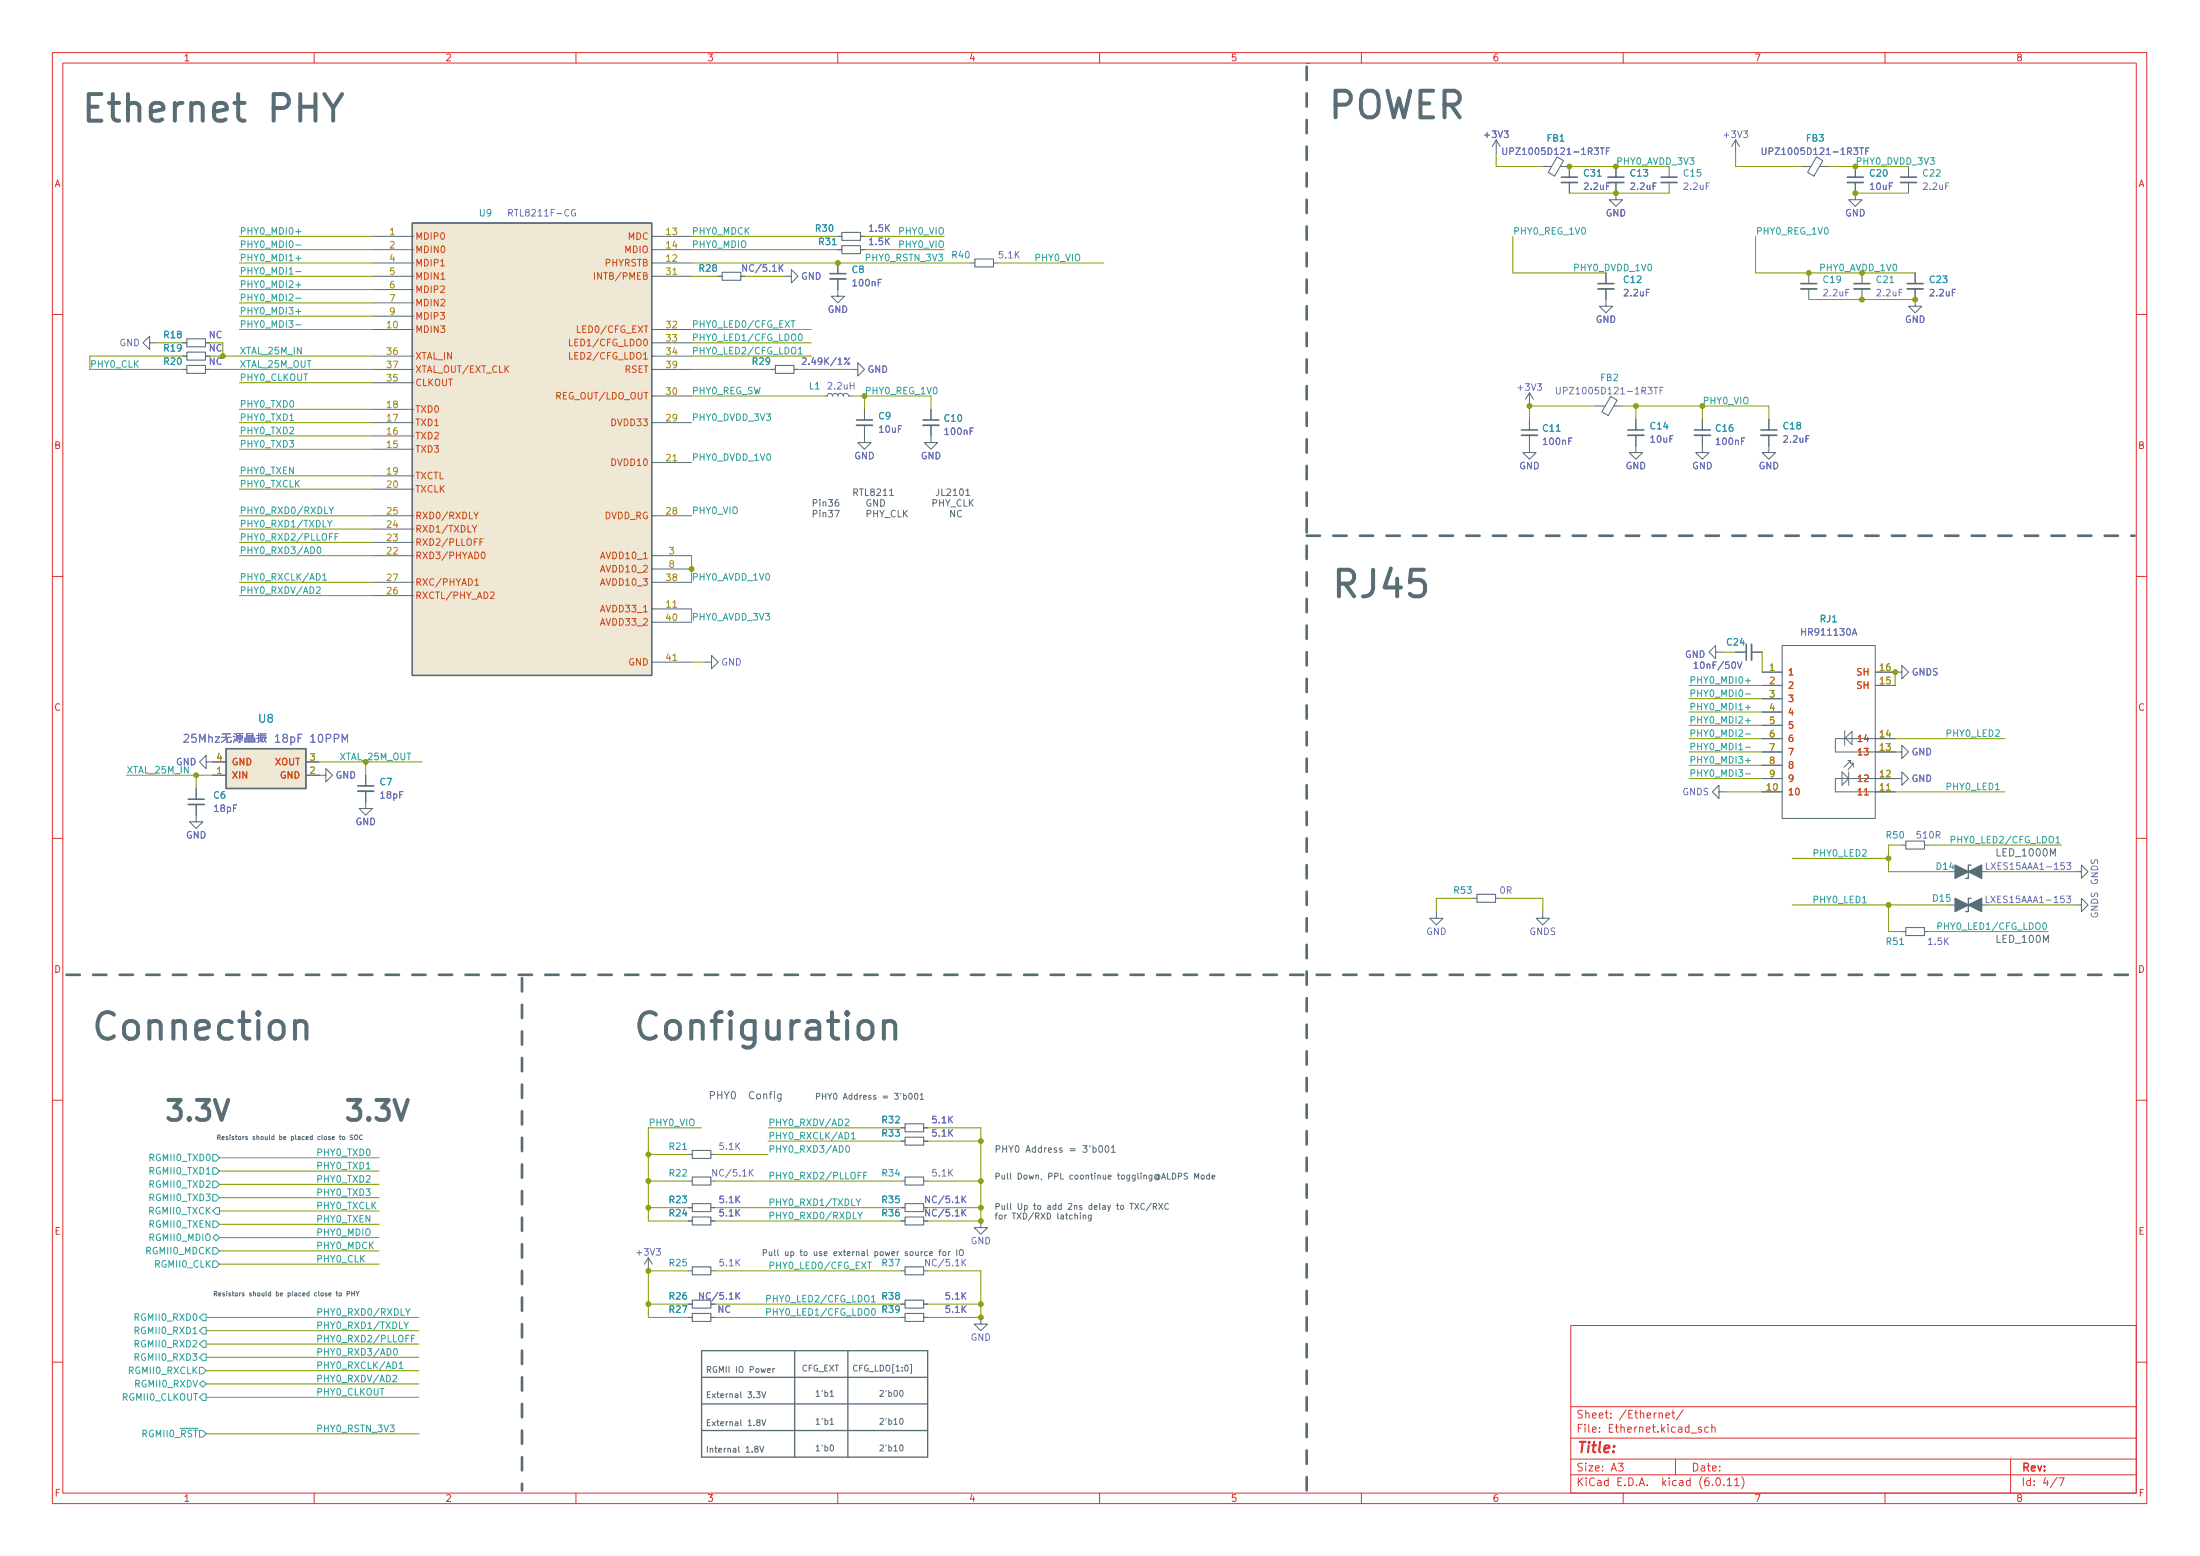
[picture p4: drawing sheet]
<svg xmlns="http://www.w3.org/2000/svg" width="420mm" height="297mm" viewBox="0 0 420 297" stroke-linecap="round" stroke-linejoin="round" font-family="sans-serif">
<g fill="none" stroke="#dc312f" stroke-width=".19">
<path d="M10 10h400v277h-400zM12 12h396v273h-396zM60 10v2M110 10v2M160 10v2M210 10v2M260 10v2M310 10v2M360 10v2M10 60h2M408 60h2M10 110h2"/>
<path d="M408 110h2M10 160h2M408 160h2M10 210h2M408 210h2M300 253h108v32h-108zM10 260h2M300 278.5h108M300 274.5h108M300 268.5h108M305.5 273.3v.1M305.5 272.5v.1"/>
<path d="M307.6 270.6v.1M307.6 269.8v.1M319.3 269.7h.6M319.5 269.2v1.3l.4 .2M320 278.5v3M321.4 269.1l-1.3 2M326.3 272.5l-.4-.1-.3 .3 .1 .6h.6M326.9 272.6l.2-.2 .4 .1 .1 .9M326.9 271.9v1.5M384 278.5v6.5M408 260h2M60 285v2"/>
<path d="M110 285v2M160 285v2M210 285v2M260 285v2M300 281.5h108M310 285v2M332.6 281.9a1.72 1.72 0 0 1 0 2.3M360 285v2M393.2 282.1h1l-.6 1.5"/>
</g>
<g fill="none" stroke="#586e74" stroke-width=".2">
<path d="M137.9 52h3.6v1.5h-3.6zM160.8 46.9h3.5v1.5h-3.5zM160.8 44.4h3.5v1.5h-3.5zM186.2 49.4h3.5v1.6h-3.5zM35.7 69.8h3.5v1.5h-3.5zM35.7 67.2h3.5v1.5h-3.5zM35.7 64.7h3.5v1.5h-3.5zM148.1 69.8h3.5v1.5h-3.5zM282.1 170.7h3.5v1.5h-3.5zM364 177.1h3.5v1.5h-3.5zM364 160.6h3.5v1.5h-3.5zM132.2 219.6h3.6v1.5h-3.6z"/>
<path d="M172.8 217.1h3.6v1.5h-3.6zM172.8 214.5h3.6v1.6h-3.6zM132.2 232.3h3.6v1.5h-3.6zM132.2 229.8h3.6v1.5h-3.6zM132.2 224.7h3.6v1.5h-3.6zM172.8 232.3h3.6v1.5h-3.6zM172.8 229.8h3.6v1.5h-3.6zM172.8 224.7h3.6v1.5h-3.6zM132.2 250.7h3.6v1.6h-3.6zM132.2 248.2h3.6v1.5h-3.6zM132.2 241.8h3.6v1.6h-3.6zM172.8 241.8h3.6v1.6h-3.6z"/>
<path d="M172.8 248.2h3.6v1.5h-3.6zM172.8 250.7h3.6v1.6h-3.6z"/>
</g>
<g fill="none" stroke="#586e74" stroke-width=".19">
<path d="M285.8 26.7l-.8 1.3M285.8 26.7v2.5M285.8 26.7l.7 1.3M294.6 31.8h1.7M297.4 30l1.2 .7-1.7 2.9-1.2-.7zM298 31.8h1.7v2M299.7 34.8v2.1M308.6 34.8v3.3h1.3l-1.3 1.3-1.3-1.3h1.3M308.6 31.8v2M318.8 31.8v2M318.8 34.8v2.1M331.5 26.7l-.8 1.3"/>
<path d="M331.5 26.7v2.5M331.5 26.7l.7 1.3M344.2 31.8h1.6M346.9 30l1.2 .7-1.7 2.9-1.2-.7zM347.5 31.8h1.8M354.3 34.8v3.3h1.3l-1.3 1.3-1.2-1.3h1.2M354.3 31.8v2M364.5 31.8v2M364.5 34.8v2.1M71.1 47.7h7.6M71.1 50.2h7.6M71.1 45.1h7.6"/>
<path d="M71.1 52.7h7.6M71.1 55.3h7.6M71.1 57.8h7.6M124.5 47.7h7.6M124.5 50.2h7.6M124.5 45.1h7.6M124.5 52.7h7.6M137.2 52.7h.7M149.9 52.7h1.2v-1.2l1.3 1.2-1.3 1.3v-1.3M160 53.2v3.4h1.3l-1.3 1.2-1.2-1.2h1.2M160 47.7h.8M160 50.2v2"/>
<path d="M160 45.1h.8M164.3 47.7h.8M164.3 45.1h.8M185.4 50.2h.8M189.7 50.2h.8M306.7 55.2v3.3h1.3l-1.3 1.2-1.3-1.2h1.3M306.7 52.1v2M345.4 52.1v2M345.4 55.2v2M355.6 52.1v2M355.6 55.2v2M365.8 55.2v3.3h1.2l-1.2 1.2-1.3-1.2h1.3"/>
<path d="M365.8 52.1v2M28.6 65.4v-1.2l-1.3 1.2 1.3 1.3v-1.3h1.2M34.9 70.5h.8M34.9 65.4h.8M34.9 68h.8M39.2 70.5h.8M39.2 65.4h.8M39.2 68h.8M71.1 70.5h7.6M71.1 62.9h7.6M71.1 78.1h7.6M71.1 68h7.6"/>
<path d="M71.1 73.1h7.6M71.1 60.4h7.6M124.5 70.5h7.6M124.5 62.9h7.6M124.5 75.6h7.6M124.5 65.4h7.6M124.5 68h7.6M147.3 70.5h.8M151.6 70.5h.8M157.5 75.6h.5l.1-.4 .4-.1 .4 .1 .1 .4 .1-.3 .3-.2 .4 .1 .2 .4 .2-.4 .5-.1 .2 .2 .1 .3 .2-.4 .3-.1 .4 .1 .2 .4h.5M162.6 70.5h1.2v-1.2l1.3 1.2-1.3 1.3v-1.3M165.1 78.1v2.1"/>
<path d="M177.8 78.1v2.1M292.1 75v2.5M292.1 75l-.8 1.2M292.1 75l.8 1.2M304.8 77.5h1.8M307.6 75.7l1.2 .7-1.7 2.9-1.2-.7zM308.2 77.5h1.7M71.1 85.8h7.6M71.1 83.2h7.6M71.1 80.7h7.6M71.1 90.8h7.6M71.1 93.4h7.6"/>
<path d="M71.1 98.5h7.6M124.5 80.7h7.6M124.5 88.3h7.6M124.5 98.5h7.6M159.4 97.4h.9l-.6 1.3M160.1 95.4h-.4a.86 .86 0 0 0 0 1.2l.5-.1v-.4l-.2-.2h-.4l-.1 .2M163.1 94l.6-.1 .1-.1-.1-.4-.6-.1v1.3M163.4 94l.4 .6M165.1 81.2v3.3h1.3l-1.3 1.3-1.3-1.3h1.3M177.8 81.2v3.3h1.3l-1.3 1.3-1.3-1.3h1.3M178.2 96h.6l.1-.2-.1-.3-.6-.1v1.2M179.3 93.3l-.1 1.1-.4 .2"/>
<path d="M179.4 95.4v1.2M179.4 96h.8M179.9 93.3v1.3h.6M182.3 97.4v1.3l-.7-1.3v1.3M183.6 97.5a.6 .6 0 0 0-.8 .5 .6 .6 0 0 0 .6 .7l.2-.1M292.1 83.1v3.3h1.3l-1.3 1.3-1.3-1.3h1.3M292.1 80v2.1M312.4 83.1v3.3h1.3l-1.3 1.3-1.2-1.3h1.2M312.4 80v2.1M325.1 83.1v3.3h1.3l-1.3 1.3-1.2-1.3h1.2M325.1 80v2.1M337.8 83.1v3.3h1.3l-1.3 1.3-1.2-1.3h1.2"/>
<path d="M337.8 80v2.1M71.1 106.1h7.6M71.1 103.5h7.6M71.1 101h7.6M71.1 113.7h7.6M71.1 111.2h7.6M124.5 116.2h7.6M124.5 106.1h7.6M124.5 111.2h7.6M124.5 118.8h7.6M124.5 108.6h7.6M124.5 126.4h7.6"/>
<path d="M134.6 126.4h1.3v-1.3l1.3 1.3-1.3 1.3v-1.3M327.7 124.5v-1.3l-1.3 1.3 1.3 1.3v-1.3h1.2M331.5 124.5h2M334.5 124.5h2.1M336.6 128.3h3.8M336.6 130.8h3.8M336.6 133.4h3.8M336.6 135.9h3.8M336.6 138.5h3.8M340.4 123.2h17.7v33h-17.7zM352.3 139.5v2.8M353.7 139.6v2.5l-1.3-1.2z"/>
<path d="M358.1 128.3h5.1v-1.3l1.3 1.3-1.3 1.3v-1.3M358.1 130.8h3.9M37.5 153.6v3.3h1.2l-1.2 1.3-1.3-1.3h1.3M37.5 150.5v2.1M39.4 145.5v-1.3l-1.3 1.3 1.3 1.2v-1.2h3.8M40.6 148h2.6M58.4 148h3.8v-1.3l1.3 1.3-1.3 1.3v-1.3M58.4 145.5h2.6M69.9 151v3.3h1.2l-1.2 1.3-1.3-1.3h1.3M69.9 148v2M328.3 151.2v-1.3l-1.3 1.3 1.3 1.2v-1.2h1.3M336.6 151.2h3.8"/>
<path d="M336.6 143.5h3.8M336.6 148.6h3.8M336.6 141h3.8M336.6 146.1h3.8M351.8 147.4l1.3 1.2-1.3 1.3zM352.9 145.2h.5M353.1 147.4v2.5M353.4 145.2l-1.2 1.3M353.4 145.2v.5h.5M353.9 145.7l-1 1.3M353.9 145.7v.8M362 141h-11.5v2.5h12.7v-1.2l1.3 1.2-1.3 1.3v-1.3"/>
<path d="M363.2 148.6v1.3l1.3-1.3-1.3-1.2v1.2h-12.7v2.6h11.5M274.3 174v1.3h1.3l-1.3 1.3-1.2-1.3h1.2M281.3 171.5h.8M285.6 171.5h.8M294.6 174v1.3h1.3l-1.3 1.3-1.2-1.3h1.2M363.2 177.8h.8M363.2 161.3h.8M367.5 177.8h.8M367.5 161.3h.8M372.1 172.8h7.6M372.1 166.4h7.6M391.6 163.4v-1.4l.5 1 .4-1v1.4"/>
<path d="M396.2 166.4h1.3v-1.3l1.3 1.3-1.3 1.3v-1.3M396.2 172.8h1.3v-1.3l1.3 1.3-1.3 1.2v-1.2M47.2 217l-.3 .1 .3 .2v.2h-.3M52.3 217h-.2l-.2 .1 .1 .4h.3M52.3 216.7v.9M64.8 217h.3M64.9 216.7v.7l.2 .2M65.4 217h.4v.5h-.4zM67.4 216.7l-.5 .1a.37 .37 0 0 0 .4 .4v.3h-.4M172.1 217.8h.7M172.1 215.3h.7M175.7 209l.4-.3v1.2"/>
<path d="M175.7 209.9h.7M176.4 217.8h.8M176.4 215.3h.8M212.3 219.1l.3-.4v1.3M212.3 220h.7M131.4 233.1h.8M131.4 230.5h.8M131.4 225.5h.8M131.4 220.4h.8M135.8 233.1h.7M135.8 230.5h.7M135.8 220.4h.7"/>
<path d="M148.5 238.6v.9l.2 .2M165.6 238.6v.9l.2 .2M172.1 233.1h.7M172.1 230.5h.7M172.1 225.5h.7M173.3 239l-.3-.1-.1 .2v.2l.4 .1v.2h-.4M176.4 225.5h.8M179.3 238.9h.4M179.7 238.6l-.2 .1v1M182.7 238.6v1.1M183.3 238.7l.2-.1a.38 .38 0 0 1 .5 .3v.4a.38 .38 0 0 1-.4 .4 .38 .38 0 0 1-.4-.4zM187.3 233.1v1.3h1.3l-1.3 1.2-1.2-1.2h1.2"/>
<path d="M193 229.7v1l.2 .2M193 224v.9l.2 .2M208.4 232v.9l-.2 .2-.3-.1M208.4 232h-.3l-.3 .2 .2 .5h.4M211.7 224.7l.5-.1-.1-.2-.3-.1-.1 .2v.5h.4M213.2 230.1h.5M213.4 229.7v1l.3 .2M214.1 230.2l.1-.1 .3 .1v.6h-.4zM215.8 229.7h.6M216.1 229.7v1.2M226.8 224h-.4l-.3 .2 .1 .2 .5 .3v.3h-.6M46.6 246.8l-.3 .1 .3 .2v.3h-.3"/>
<path d="M51.7 246.8h-.3l-.1 .2v.4h.4M51.7 246.5v.9M64.2 246.8h.3M64.3 246.5v.8l.2 .1M64.8 246.9h.4l-.1 .5-.3-.1zM66.3 247l.4-.1 .1-.3-.5-.1v.9M123.8 240.1l-.7 1.2M123.8 240.1v2.5M123.8 240.1l.8 1.2M131.4 242.6h.8M131.4 249h.8M131.4 251.5h.8"/>
<path d="M135.8 242.6h.7M135.8 251.5h.7M172.1 242.6h.7M172.1 249h.7M172.1 251.5h.7M176.4 249h.8M176.4 251.5h.8M187.3 251.5v1.3h1.3l-1.3 1.2-1.2-1.2h1.2M140 276.5h.5v.7M140.5 276.7l-.5 .3 .2 .2h.3M141.1 276.1v1l.1 .1M141.5 271v1l.1 .2"/>
<path d="M141.5 265.7v1l.1 .1M158.5 271.1l.4-.3v1.1M158.5 265.8l.4-.4v1.2M158.5 271.9h.7M158.5 266.6h.7M158.6 276l.2-.2a.61 .61 0 0 1 .4 .6 .61 .61 0 0 1-.4 .6l-.3-.5zM171.9 265.5l.2-.1a.61 .61 0 0 1 .4 .6 .61 .61 0 0 1-.4 .6l-.3-.5zM172 270.8h.1a.61 .61 0 0 1 .4 .5 .61 .61 0 0 1-.4 .6 .76 .76 0 0 1-.1-1.1zM172 275.9l.1-.1a.61 .61 0 0 1 .4 .6 .61 .61 0 0 1-.4 .6 .76 .76 0 0 1-.1-1.1zM173.8 260.5h.3v1.6h-.3"/>
</g>
<g fill="none" stroke="#6c70c4" stroke-width=".19">
<path d="M287.3 25h.7l-.4 .5 .4 .1v.5l-.2 .2-.5-.2M304.5 28.2h.8l-.4 .5 .3 .1v.6l-.2 .1-.5-.1M305.6 28.2h.8M306 28.2v1.3M306.8 28.8h.4M307.4 28.2h-.6v1.3M307.4 34.9h-.6v1.3M316.3 34.9h-.6v1.3M326.5 34.9h-.6v1.3M333 25h.8l-.5 .5 .4 .1v.5l-.2 .2-.5-.2M354 28.2h.8l-.4 .5 .3 .1v.6l-.1 .1-.6-.1M355.2 28.2h.7"/>
<path d="M355.5 28.2v1.3M356.3 28.8h.4M356.9 28.2h-.6v1.3M372.2 34.9h-.6v1.3M109.9 40a.59 .59 0 0 0-.8 .6 .59 .59 0 0 0 .8 .6v-.5h-.2M148.8 50.5v1.3M149 51.1l.5 .7M149.5 50.5l-.7 .8M167.7 53.9h.4M168.3 53.3h-.6v1.3M315 55.2h-.6v1.3M353.1 55.2h-.6v1.3"/>
<path d="M363.3 55.2h-.6v1.3M373.5 55.2h-.6v1.3M162.2 68.3l-.9 1.3M162.4 73.6h.7M163.1 73v1.3M293.6 73.3h.8l-.4 .4 .3 .2v.5l-.1 .1-.6-.1M314.7 73.9h.8l-.4 .5 .4 .2v.5l-.2 .1-.6-.1M315.9 73.9h.7M316.2 73.9v1.3M317 74.6h.4M317.6 73.9h-.6v1.3M185.3 82.3h.4"/>
<path d="M185.9 81.7h-.6v1.3M299.6 84.2h.4M300.2 83.6h-.6v1.3M332.6 84.2h.4M333.2 83.6h-.6v1.3M345.5 83.2h-.6v1.2M49.4 140v1.7M331.8 126.3l.4 1.3 .5-1.3M353.8 121.3l.4-1.3 .4 1.3M353.9 120.9h.6M35.2 140.3l.5-.1 .3 .1v.3l-.9 1.1h.9M37.4 140.2h-.7l-.1 .7 .2-.1h.5l.2 .2-.1 .6-.2 .1-.6-.1"/>
<path d="M38.1 141.7v-1.5l.5 1.1 .6-1.1v1.5M39.9 140.8l.2-.1 .4 .1v.9M39.9 140.2v1.5M41.1 140.7h.8l-.8 1h.8M42.3 140.8h1.9M42.4 140.1h1.6M43 141.2l-.7 .5M43.2 140.1l-.1 1.1M43.4 140.9v.7M44.2 141.3l-.1 .4h-.8M44.5 140.5l.4 .2M44.7 140l.3 .2"/>
<path d="M44.9 141l-.3 .7M45.4 140.4h.9v.6h-.9zM45.4 140.7h.9M45.5 141.2l-.2 .3M45.8 141v.7h-.3M45.8 140.1v.3M46.1 141.2l.2 .2M46.4 140h-1.2l-.2 1.5M46.8 141.7v-.8h.8v.8M46.8 141.3h.8M46.8 141.6h.8M47.1 140h1.2v.7h-1.2z"/>
<path d="M47.1 140.4h1.2M47.9 141.7v-.8h.8v.8M47.9 141.3h.8M47.9 141.6h.8M49 140.4h.6M49.1 141.7h.2M49.6 140.8l-.6 .2M49.8 140.8h1.1M50 140.5h.8M50 140.8v.8h.5M50.4 140.8l.1 .5 .3 .4M50.8 141l-.3 .2"/>
<path d="M50.8 140.1h-1l-.1 1.5M394.2 171h-.6l-.1 .6 .2-.1 .4 .1 .1 .2v.4l-.2 .1-.5-.1M394.2 164.7h-.6v.6l.1-.1h.5l.1 .2-.1 .4-.2 .2-.4-.2M394.7 171h.8l-.5 .5 .4 .1v.6l-.2 .1-.5-.1M394.7 164.7h.8l-.4 .5 .3 .1v.5l-.1 .2-.6-.2M125.3 238.4h.8l-.4 .4 .4 .2v.5l-.2 .1-.6-.1M143.1 223.2v1.3M143.3 223.8l.5 .7M143.8 223.2l-.7 .8M183.7 228.3v1.3M183.7 230.9v1.2M183.9 231.4l.6 .7"/>
<path d="M183.9 228.9l.6 .7M184.5 230.9l-.8 .7M184.5 228.3l-.8 .8M140.6 246.7v1.3M140.7 247.3l.6 .7M141.3 246.7l-.7 .8M183.7 240.4v1.3M183.9 240.9l.6 .8M184.5 240.4l-.8 .7"/>
<circle cx="161.5" cy="68.5" r=".18"/>
<circle cx="162.1" cy="69.4" r=".18"/>
</g>
<g fill="none" stroke="#586e74" stroke-width=".33">
<path d="M298.2 34.8h3M307.1 34.8h3M317.2 34.8h3.1M352.8 34.8h3.1M363 34.8h3M158.5 53.2h3M305.2 55.2h3M343.9 55.2h3.1M354.1 55.2h3M364.2 55.2h3.1M163.6 81.2h3M176.3 81.2h3"/>
<path d="M290.6 83.1h3M310.9 83.1h3M323.6 83.1h3M336.3 83.1h3M334.5 123v3M35.9 153.6h3.1M68.3 151h3.1"/>
</g>
<g fill="none" stroke="#586e74" stroke-width=".3">
<path d="M298.2 33.8h3M307.1 33.8h3M317.2 33.8h3.1M352.8 33.8h3.1M363 33.8h3M158.5 52.2h3M305.2 54.1h3M343.9 54.1h3.1M354.1 54.1h3M364.2 54.1h3.1M163.6 80.2h3M176.3 80.2h3"/>
<path d="M290.6 82.1h3M310.9 82.1h3M323.6 82.1h3M336.3 82.1h3M333.5 123v3M35.9 152.6h3.1M68.3 150h3.1"/>
</g>
<path d="M305.1 33.6h.7M159 46.7h.7M360.9 54h.8M297.2 82.3h.7M362.8 180.3h.8M130.4 219.4h.7" fill="none" stroke="#258ad2" stroke-width=".19"/>
<g fill="#eee8d5" stroke="#eee8d5" stroke-width=".19">
<path d="M78.7 42.6h45.8v86.3h-45.8z"/>
<path d="M43.2 142.9h15.2v7.6h-15.2z"/>
</g>
<g fill="none" stroke="#586e74" stroke-width=".25">
<path d="M78.7 42.6h45.8v86.3h-45.8zM78.7 57.8h.1M78.7 55.3h.1M78.7 52.7h.1M78.7 50.2h.1M78.7 47.7h.1M78.7 45.1h.1M124.5 52.7h.1M124.5 50.2h.1M124.5 47.7h.1M124.5 45.1h.1M78.7 62.9h.1"/>
<path d="M78.7 60.4h.1M124.5 75.6h.1M124.5 68h.1M124.5 65.4h.1M124.5 62.9h.1M78.7 98.5h.1M124.5 88.3h.1M124.5 80.7h.1M78.7 113.7h.1M78.7 111.2h.1M78.7 106.1h.1M78.7 103.5h.1"/>
<path d="M78.7 101h.1M124.5 118.8h.1M124.5 116.2h.1M124.5 111.2h.1M124.5 108.6h.1M124.5 106.1h.1M43.2 142.9h15.2v7.6h-15.2zM376.4 171.5h-.5v2.5h-.5M376.4 165.1h-.5v2.6h-.5M134 257.8h43.2v20.4h-43.2zM151.8 257.8v20.4M161.9 257.8v20.4"/>
<path d="M134 273.1h43.2M134 262.9h43.2M134 268h43.2"/>
</g>
<g fill="none" stroke="#cb4b15" stroke-width=".19">
<path d="M122.9 52.7l.6-.1v-.4l-.6-.2v1.3h.5l.2-.1v-.3l-.3-.2M122.9 67.6l.4-.3v1.3M122.9 68.6h.7M123 64.9l.2-.2a.68 .68 0 0 1 .5 .7 .68 .68 0 0 1-.5 .6l-.3-.5zM123 62.2h.8M90.5 97.8l.4 .6 .5-.6M90.2 100.3l.4 .7 .5-.7M90.7 110.8l.4-.3v1.2M90.7 111.7h.7M91.7 103.5h.4M92 105.5l.2-.1a.68 .68 0 0 1 .4 .6 .68 .68 0 0 1-.4 .7l-.3-.5zM92.3 102.8h-.6v1.3"/>
<path d="M93.7 113.1l.4-.1 .3 .4-.8 .9h.8M122.9 116.8h.7M122.9 106.7h.7M356.1 151.7h.7"/>
</g>
<path d="M128.5 52.4h.7M128.5 88h.7M128.5 115.9h.7M128.5 126.1h.7M360.3 150.9h.7" fill="none" stroke="#b48800" stroke-width=".19"/>
<g fill="#586e74" stroke="#586e74" stroke-width=".25">
<path d="M373.4 171.5l2.5 1.3-2.5 1.2z"/>
<path d="M375.9 172.8l2.6-1.3v2.5z"/>
<path d="M373.4 165.1l2.5 1.3-2.5 1.3z"/>
<path d="M375.9 166.4l2.6-1.3v2.6z"/>
</g>
<g fill="none" stroke="#2aa097" stroke-width=".19">
<path d="M56.5 54.4h1M56.5 59.5h1M56.5 56.9h1M56.5 51.8h1M56.5 49.3h1M56.5 44.2h1M56.5 46.8h1M56.5 62h1M151.1 61.2h.7M151.4 61.2v1.3M152.5 66.7l.3-.4v1.3M152.5 67.6h.7"/>
<path d="M152.6 63.9l.2-.1a.68 .68 0 0 1 .4 .6 .68 .68 0 0 1-.4 .6l-.3-.5zM62.5 99.3l.5 .7 .4-.7M62.9 96.8l.4 .6 .4-.6M63 100v.6M63.3 97.4v.7M60.4 112.1l.5-.1 .3 .4-.8 .9h.8M60.7 104.5l.2-.1a.68 .68 0 0 1 .4 .6 .68 .68 0 0 1-.4 .7l-.3-.5zM61.6 109.8l.4-.3v1.3M61.6 110.8h.8M64 102.5h.4M64.6 101.9h-.6v1.2M333.4 135h.9"/>
<path d="M333.4 132.5h.9M333.4 130h.9M333.4 137.6h.9M333.4 147.7h.9M333.4 145.2h.9M333.4 142.7h.9M333.4 140.1h.9M381.1 150.8h.7M355.7 172.3h.7M390.3 176.2h.1a.68 .68 0 0 1 .5 .6 .68 .68 0 0 1-.5 .6 .85 .85 0 0 1-.1-1.2zM392.7 160l.3-.4v1.3M392.7 160.9h.7"/>
<path d="M161.4 213.7l.5-.1 .2 .4-.8 .9h.8M161.7 218.8l.1-.1a.68 .68 0 0 1 .5 .6 .68 .68 0 0 1-.5 .7 .85 .85 0 0 1-.1-1.2zM162.6 216.5l.4-.3v1.2M162.6 217.4h.7M39.4 224.1h.7M40.6 236.3l.7-.7 .6 .7-.6 .6zM40.6 233.1h.7l.6 .6-.6 .7h-.7zM40.6 222.9h.7l.6 .7-.6 .6h-.7zM40.6 228h.7l.6 .6-.6 .7h-.7zM40.6 225.5h.7l.6 .6-.6 .6h-.7zM40.6 220.4h.7l.6 .6-.6 .7h-.7zM40.6 238.2h.7l.6 .6-.6 .6h-.7z"/>
<path d="M41.3 230.5h.6v1.3h-.6l-.7-.6zM163.5 228.9l.4 .6 .5-.6M163.8 231.4l.4 .7 .5-.7M163.9 229.5v.6M164.2 232.1v.6M165 224.4h.4M165.6 223.8h-.6v1.3M36.9 254.6h.7M38.7 253.4h.7v1.3h-.7l-.6-.7zM38.7 255.9h.7v1.3h-.7l-.6-.6zM38.7 250.9h.7v1.2h-.7l-.6-.6zM38.7 258.5h.7v1.3h-.7l-.6-.7z"/>
<path d="M40.6 240.7h.7l.6 .6-.6 .7h-.7zM75.3 257.5l.2-.1a.68 .68 0 0 1 .4 .7 .68 .68 0 0 1-.4 .6 .85 .85 0 0 1-.2-1.2zM77.2 252.4l.4 .6 .4-.6M77.5 249.8l.4 .7 .4-.7M77.6 253v.6M77.9 250.5v.6M78.6 255.5h.4M79.2 254.9h-.6v1.3M165.7 240.9h.7M166.1 240.9v1.3M166.4 247.6l.4-.3v1.2M166.4 248.5h.8"/>
<path d="M166.6 249.9l.1-.1a.68 .68 0 0 1 .5 .7 .68 .68 0 0 1-.5 .6 .84 .84 0 0 1-.1-1.2zM34.4 272.7h3.4M38.1 261h.6l.7 .7-.7 .6h-.6zM38.1 264.2l.6-.6 .7 .6-.7 .6zM38.7 266.1h.7v1.3h-.7l-.6-.7zM75 262.6l.5-.1 .3 .4-.8 .9h.8M76.2 260.3l.4-.3v1.2M76.2 261.2h.8"/>
</g>
<path d="M44.8 19.6h1.9M45.5 18v4.3l.2 .5 .5 .2h.5M56.3 195.4a1.26 1.26 0 0 1 2.2 .2v2.7M168.8 195.4a1.26 1.26 0 0 1 2.2 .2v2.7" fill="none" stroke="#586e74" stroke-width=".76"/>
<path d="M249.6 102.3h158.1M12.7 186.1h395.6M99.7 186.7v97.8M249.6 284.5v-272.4" fill="none" stroke="#586e74" stroke-width=".51" stroke-dasharray="2.5 2.5"/>
<path d="M249.6 12.1h.6" fill="none" stroke="#586e74" stroke-width=".19" stroke-dasharray=".8 .8"/>
<g fill="none" stroke="#849800" stroke-width=".19">
<path d="M285.8 29.2v2.6h8.8M299.7 31.8h19.1M299.7 36.9h19.1M331.5 29.2v2.6h12.7M349.3 31.8h15.2M354.3 36.9h10.2M45.7 52.7h25.4M45.7 47.7h25.4M45.7 45.1h25.4M45.7 57.8h25.4M45.7 50.2h25.4M45.7 55.3h25.4"/>
<path d="M132.1 52.7h5.1M132.1 47.7h27.9M132.1 45.1h27.9M132.1 50.2h53.3M142.2 52.7h7.7M165.1 47.7h15.2M165.1 45.1h15.2M190.5 50.2h20.3M288.9 45.1v7h17.8M335.3 45.1v7h30.5M345.4 57.2h20.4M29.8 65.4h5.1"/>
<path d="M34.9 68h-17.8v2.5h17.8M40 70.5h31.1M42.5 65.4v2.6h28.6M45.7 62.9h25.4M45.7 60.4h25.4M45.7 73.1h25.4M45.7 78.1h25.4M132.1 62.9h22.8M132.1 68h22.8M132.1 70.5h15.2M132.1 65.4h22.8M132.1 75.6h25.4"/>
<path d="M152.4 70.5h10.2M162.6 75.6h15.2v2.5M165.1 75.6v2.5M304.8 77.5h-12.7v2.5M309.9 77.5h27.9v2.5M312.4 77.5v2.5M325.1 77.5v2.5M45.7 98.5h25.4M45.7 90.8h25.4M45.7 93.4h25.4M45.7 80.7h25.4M45.7 85.8h25.4"/>
<path d="M45.7 83.2h25.4M45.7 103.5h25.4M45.7 101h25.4M45.7 106.1h25.4M45.7 111.2h25.4M45.7 113.7h25.4M132.1 106.1v5.1M132.1 116.2v2.6M132.1 126.4h2.5M322.6 138.5h14M322.6 133.4h14M322.6 130.8h14"/>
<path d="M322.6 135.9h14M328.9 124.5h2.6M336.6 124.5v3.8M362 128.3v2.5M24.1 148h16.5M37.5 148v2.5M61 145.5h19.6M69.9 145.5v2.5M322.6 141h14M322.6 143.5h14M322.6 146.1h14M322.6 148.6h14"/>
<path d="M329.6 151.2h7M362 151.2h20.9M362 141h20.9M281.3 171.5h-7v2.5M286.4 171.5h8.2v2.5M342.3 172.8h29.8M342.3 163.9h18.4M360.7 172.8v5h2.5M363.2 161.3h-2.5v5.1h11.4M368.3 161.3h25.4M368.3 177.8h22.9M379.7 172.8h16.5"/>
<path d="M379.7 166.4h16.5M134 215.3h-10.2v17.8h7.6M146.7 215.3h25.4M146.7 217.8h25.4M177.2 215.3h10.1v17.8h-10.1M177.2 217.8h10.1M41.9 228.6h30.5M41.9 221h30.5M41.9 223.6h30.5M41.9 226.1h30.5M41.9 238.8h30.5M41.9 233.7h30.5"/>
<path d="M41.9 236.3h30.5M41.9 231.2h30.5M123.8 225.5h7.6M123.8 220.4h7.6M123.8 230.5h7.6M136.5 225.5h35.6M136.5 220.4h10.2M136.5 230.5h35.6M136.5 233.1h35.6M177.2 225.5h10.1M177.2 230.5h10.1M39.4 251.5h40.6"/>
<path d="M39.4 254h40.6M39.4 256.6h40.6M39.4 259.1h40.6M41.9 241.3h30.5M123.8 249h7.6M131.4 242.6h-7.6v8.9h7.6M136.5 242.6h35.6M136.5 249h35.6M136.5 251.5h35.6M177.2 242.6h10.1v8.9h-10.1M177.2 249h10.1M39.4 264.2h40.6"/>
<path d="M39.4 261.7h40.6M39.4 266.7h40.6M39.4 273.7h40.6"/>
</g>
<g fill="#849800" stroke="#849800" stroke-width=".19">
<circle cx="123.8" cy="220.4" r=".46"/>
<circle cx="123.8" cy="225.5" r=".46"/>
<circle cx="123.8" cy="230.5" r=".46"/>
<circle cx="187.3" cy="230.5" r=".46"/>
<circle cx="360.7" cy="172.8" r=".46"/>
<circle cx="360.7" cy="163.9" r=".46"/>
<circle cx="292.1" cy="77.5" r=".46"/>
<circle cx="355.6" cy="57.2" r=".46"/>
<circle cx="345.4" cy="52.1" r=".46"/>
<circle cx="361.9" cy="128.3" r=".46"/>
<circle cx="187.3" cy="233.1" r=".46"/>
<circle cx="187.3" cy="251.5" r=".46"/>
<circle cx="187.3" cy="249" r=".46"/>
<circle cx="308.6" cy="36.9" r=".46"/>
<circle cx="299.7" cy="31.8" r=".46"/>
<circle cx="354.3" cy="36.9" r=".46"/>
<circle cx="365.8" cy="57.2" r=".46"/>
<circle cx="354.3" cy="31.8" r=".46"/>
<circle cx="187.3" cy="217.8" r=".46"/>
<circle cx="187.3" cy="225.5" r=".46"/>
<circle cx="312.4" cy="77.5" r=".46"/>
<circle cx="42.5" cy="68" r=".46"/>
<circle cx="160" cy="50.2" r=".46"/>
<circle cx="37.5" cy="148" r=".46"/>
<circle cx="123.8" cy="249" r=".46"/>
<circle cx="123.8" cy="242.6" r=".46"/>
<circle cx="132.1" cy="108.6" r=".46"/>
</g>
<g font-size="7.1" fill="#586e74">
<text x="15.2" y="23.3">Ethernet</text>
<text x="51.3" y="23.3">PHY</text>
<text x="253.4" y="22.6">POWER</text>
<text x="254" y="114.1">RJ45</text>
<text x="17.1" y="198.5">Connection</text>
<text x="120.6" y="198.5">Configuration</text>
</g>
<g font-size="5.3" fill="#586e74">
<text x="31.1" y="214">3.3V</text>
<text x="65.4" y="214">3.3V</text>
</g>
<text font-size="2.8" fill="#dc312f" x="301" y="277.9">Title:</text>
<text font-size="2.1" fill="#258ad2" x="49.2" y="138.4">U8</text>
<g font-size="2.1" fill="#6c70c4">
<text x="52.4" y="142.2">18pF</text>
<text x="59.3" y="142.2">10PPM</text>
</g>
<g font-size="2.1" fill="#dc312f">
<text x="301" y="273.9">File:</text>
<text x="301" y="271.2">Sheet:</text>
<text x="307.4" y="273.9">Ethernet.kicad_sch</text>
<text x="309.2" y="271.2">/Ethernet/</text>
<text x="301" y="281.3">Size:</text>
<text x="307.6" y="281.3">A3</text>
<text x="323" y="281.3">Date:</text>
<text x="386" y="281.3">Rev:</text>
<text x="301" y="284.1">KiCad</text>
<text x="308.7" y="284.1">E.D.A.</text>
<text x="317.6" y="284.1">kicad</text>
<text x="324.8" y="284.1">(6.0.11)</text>
<text x="386" y="284.1">Id:</text>
<text x="390.1" y="284.1">4/7</text>
</g>
<g font-size="1.9" fill="#586e74">
<text x="381" y="163.5">LED_1000M</text>
<text x="381" y="180">LED_100M</text>
<text x="135.3" y="209.8">PHY0</text>
<text x="143.1" y="209.8">Config</text>
</g>
<g font-size="1.8" fill="#dc312f">
<text x="35" y="12.1">1</text>
<text x="85" y="12.1">2</text>
<text x="135" y="12.1">3</text>
<text x="185" y="12.1">4</text>
<text x="235" y="12.1">5</text>
<text x="285" y="12.1">6</text>
<text x="335" y="12.1">7</text>
<text x="385" y="12.1">8</text>
<text x="10.4" y="36.1">A</text>
<text x="408.4" y="36.1">A</text>
<text x="10.3" y="86.1">B</text>
<text x="408.3" y="86.1">B</text>
<text x="10.3" y="136.1">C</text>
<text x="408.3" y="136.1">C</text>
<text x="10.3" y="186.1">D</text>
<text x="408.3" y="186.1">D</text>
<text x="10.3" y="236.1">E</text>
<text x="408.3" y="236.1">E</text>
<text x="10.4" y="286.1">F</text>
<text x="35" y="287.1">1</text>
<text x="85" y="287.1">2</text>
<text x="135" y="287.1">3</text>
<text x="185" y="287.1">4</text>
<text x="235" y="287.1">5</text>
<text x="285" y="287.1">6</text>
<text x="335" y="287.1">7</text>
<text x="385" y="287.1">8</text>
<text x="408.4" y="286.1">F</text>
</g>
<g font-size="1.8" fill="#6c70c4">
<text x="283.1" y="26.7">+3V3</text>
<text x="286.6" y="29.9">UPZ1005D121-1R3TF</text>
<text x="328.9" y="26.7">+3V3</text>
<text x="336.2" y="29.9">UPZ1005D121-1R3TF</text>
<text x="96.8" y="41.7">RTL8211F-CG</text>
<text x="302.3" y="36.6">2.2uF</text>
<text x="306.6" y="41.7">GND</text>
<text x="311.2" y="36.6">2.2uF</text>
<text x="321.3" y="36.6">2.2uF</text>
<text x="352.3" y="41.7">GND</text>
<text x="356.9" y="36.6">10uF</text>
<text x="367" y="36.6">2.2uF</text>
<text x="165.7" y="47.2">1.5K</text>
<text x="165.7" y="44.6">1.5K</text>
<text x="152.9" y="53.8">GND</text>
<text x="190.5" y="49.7">5.1K</text>
<text x="162.6" y="55">100nF</text>
<text x="309.9" y="56.9">2.2uF</text>
<text x="348" y="56.9">2.2uF</text>
<text x="358.1" y="56.9">2.2uF</text>
<text x="368.3" y="56.9">2.2uF</text>
<text x="39.8" y="64.9">NC</text>
<text x="158" y="60.1">GND</text>
<text x="304.7" y="62">GND</text>
<text x="363.7" y="62">GND</text>
<text x="22.8" y="66.5">GND</text>
<text x="39.8" y="70">NC</text>
<text x="39.8" y="67.5">NC</text>
<text x="152.9" y="70">2.49K/1%</text>
<text x="165.6" y="71.5">GND</text>
<text x="157.8" y="74.7">2.2uH</text>
<text x="289.5" y="75">+3V3</text>
<text x="296.9" y="75.7">UPZ1005D121-1R3TF</text>
<text x="167.6" y="83">10uF</text>
<text x="180.1" y="83.4">100nF</text>
<text x="163.1" y="88.1">GND</text>
<text x="175.8" y="88.1">GND</text>
<text x="290.1" y="90">GND</text>
<text x="294.4" y="85.3">100nF</text>
<text x="310.4" y="90">GND</text>
<text x="315" y="84.9">10uF</text>
<text x="323.1" y="90">GND</text>
<text x="327.4" y="85.3">100nF</text>
<text x="335.8" y="90">GND</text>
<text x="340.4" y="84.9">2.2uF</text>
<text x="321.7" y="126">GND</text>
<text x="343.7" y="121.7">HR911130A</text>
<text x="137.7" y="127.4">GND</text>
<text x="323.2" y="128.1">10nF/50V</text>
<text x="365" y="129.3">GNDS</text>
<text x="33.5" y="146.5">GND</text>
<text x="64" y="149">GND</text>
<text x="365" y="144.6">GND</text>
<text x="365" y="149.6">GND</text>
<text x="40.6" y="155.4">18pF</text>
<text x="72.4" y="152.8">18pF</text>
<text x="321.2" y="152.2">GNDS</text>
<text x="35.5" y="160.4">GND</text>
<text x="67.8" y="157.9">GND</text>
<text x="365.8" y="160.4">510R</text>
<text x="379" y="166.4">LXES15AAA1-153</text>
<text x="286.3" y="171">0R</text>
<text x="378.9" y="172.8">LXES15AAA1-153</text>
<text x="401.1" y="169" transform="rotate(-90 401.1 169)">GNDS</text>
<text x="272.3" y="178.9">GND</text>
<text x="292" y="178.9">GNDS</text>
<text x="401.1" y="175.4" transform="rotate(-90 401.1 175.4)">GNDS</text>
<text x="368" y="180.8">1.5K</text>
<text x="177.8" y="214.8">5.1K</text>
<text x="137.2" y="219.9">5.1K</text>
<text x="177.8" y="217.3">5.1K</text>
<text x="135.8" y="225">NC/5.1K</text>
<text x="177.8" y="225">5.1K</text>
<text x="137.2" y="232.6">5.1K</text>
<text x="137.2" y="230">5.1K</text>
<text x="185.3" y="237.9">GND</text>
<text x="121.2" y="240.1">+3V3</text>
<text x="137.2" y="242.1">5.1K</text>
<text x="176.4" y="242.1">NC/5.1K</text>
<text x="136.9" y="251">NC</text>
<text x="180.3" y="248.5">5.1K</text>
<text x="180.3" y="251">5.1K</text>
<text x="185.3" y="256.3">GND</text>
</g>
<g font-size="1.8" fill="#258ad2">
<text x="295.3" y="27.4">FB1</text>
<text x="344.8" y="27.4">FB3</text>
<text x="302.3" y="34.1">C31</text>
<text x="311.2" y="34.1">C13</text>
<text x="321.3" y="34.1">C15</text>
<text x="356.9" y="34.1">C20</text>
<text x="367" y="34.1">C22</text>
<text x="91.4" y="41.7">U9</text>
<text x="155.5" y="44.6">R30</text>
<text x="156.2" y="47.2">R31</text>
<text x="133.3" y="52.2">R28</text>
<text x="162.6" y="52.5">C8</text>
<text x="181.6" y="49.7">R40</text>
<text x="309.9" y="54.4">C12</text>
<text x="348" y="54.4">C19</text>
<text x="358.1" y="54.4">C21</text>
<text x="368.3" y="54.4">C23</text>
<text x="31.1" y="64.9">R18</text>
<text x="31.1" y="70">R20</text>
<text x="31.1" y="67.5">R19</text>
<text x="143.5" y="70">R29</text>
<text x="154.4" y="74.7">L1</text>
<text x="305.5" y="73.1">FB2</text>
<text x="167.6" y="80.4">C9</text>
<text x="180.1" y="80.9">C10</text>
<text x="294.4" y="82.8">C11</text>
<text x="315" y="82.3">C14</text>
<text x="327.4" y="82.8">C16</text>
<text x="340.4" y="82.3">C18</text>
<text x="347.4" y="119.2">RJ1</text>
<text x="329.6" y="123.6">C24</text>
<text x="40.6" y="152.8">C6</text>
<text x="72.4" y="150.3">C7</text>
<text x="360" y="160.4">R50</text>
<text x="369.6" y="166.4">D14</text>
<text x="277.5" y="171">R53</text>
<text x="368.9" y="172.5">D15</text>
<text x="360" y="180.8">R51</text>
<text x="168.2" y="214.8">R32</text>
<text x="127.6" y="219.9">R21</text>
<text x="168.2" y="217.3">R33</text>
<text x="127.6" y="225">R22</text>
<text x="168.2" y="225">R34</text>
<text x="127.6" y="232.6">R24</text>
<text x="127.6" y="230">R23</text>
<text x="168.2" y="232.6">R36</text>
<text x="168.2" y="230">R35</text>
<text x="127.6" y="242.1">R25</text>
<text x="168.2" y="242.1">R37</text>
<text x="127.6" y="251">R27</text>
<text x="127.6" y="248.5">R26</text>
<text x="168.2" y="248.5">R38</text>
<text x="168.2" y="251">R39</text>
</g>
<g font-size="1.8" fill="#849800">
<text x="308.6" y="31.4">PHY0_AVDD_3V3</text>
<text x="347.3" y="51.8">PHY0_AVDD_1V0</text>
<text x="165.1" y="75.3">PHY0_REG_1V0</text>
<text x="325.1" y="77.2">PHY0_VIO</text>
<text x="64.8" y="145.1">XTAL_25M_OUT</text>
</g>
<g font-size="1.8" fill="#2aa097">
<text x="354.3" y="31.4">PHY0_DVDD_3V3</text>
<text x="45.7" y="44.8">PHY0_MDI0+</text>
<text x="45.7" y="47.3">PHY0_MDI0-</text>
<text x="132.1" y="44.8">PHY0_MDCK</text>
<text x="132.1" y="47.3">PHY0_MDIO</text>
<text x="171.4" y="47.3">PHY0_VIO</text>
<text x="171.4" y="44.8">PHY0_VIO</text>
<text x="288.9" y="44.8">PHY0_REG_1V0</text>
<text x="335.3" y="44.8">PHY0_REG_1V0</text>
<text x="45.7" y="52.4">PHY0_MDI1-</text>
<text x="45.7" y="49.9">PHY0_MDI1+</text>
<text x="165.1" y="49.9">PHY0_RSTN_3V3</text>
<text x="197.5" y="49.9">PHY0_VIO</text>
<text x="300.4" y="51.8">PHY0_DVDD_1V0</text>
<text x="45.7" y="54.9">PHY0_MDI2+</text>
<text x="45.7" y="57.5">PHY0_MDI2-</text>
<text x="45.7" y="60">PHY0_MDI3+</text>
<text x="45.7" y="62.6">PHY0_MDI3-</text>
<text x="132.1" y="62.6">PHY0_LED0/CFG_EXT</text>
<text x="132.1" y="65.1">PHY0_LED1/CFG_LDO0</text>
<text x="17.1" y="70.2">PHY0_CLK</text>
<text x="45.7" y="67.6">XTAL_25M_IN</text>
<text x="45.7" y="70.2">XTAL_25M_OUT</text>
<text x="132.1" y="67.6">PHY0_LED2/CFG_LDO1</text>
<text x="45.7" y="72.7">PHY0_CLKOUT</text>
<text x="45.7" y="77.8">PHY0_TXD0</text>
<text x="132.1" y="75.3">PHY0_REG_SW</text>
<text x="45.7" y="80.3">PHY0_TXD1</text>
<text x="45.7" y="82.9">PHY0_TXD2</text>
<text x="132.1" y="80.3">PHY0_DVDD_3V3</text>
<text x="45.7" y="85.4">PHY0_TXD3</text>
<text x="132.1" y="88">PHY0_DVDD_1V0</text>
<text x="45.7" y="93">PHY0_TXCLK</text>
<text x="45.7" y="90.5">PHY0_TXEN</text>
<text x="45.7" y="100.7">PHY0_RXD1/TXDLY</text>
<text x="45.7" y="98.1">PHY0_RXD0/RXDLY</text>
<text x="132.1" y="98.1">PHY0_VIO</text>
<text x="45.7" y="103.2">PHY0_RXD2/PLLOFF</text>
<text x="45.7" y="105.7">PHY0_RXD3/AD0</text>
<text x="45.7" y="110.8">PHY0_RXCLK/AD1</text>
<text x="45.7" y="113.4">PHY0_RXDV/AD2</text>
<text x="132.1" y="110.8">PHY0_AVDD_1V0</text>
<text x="132.1" y="118.4">PHY0_AVDD_3V3</text>
<text x="322.6" y="130.5">PHY0_MDI0+</text>
<text x="322.6" y="135.6">PHY0_MDI1+</text>
<text x="322.6" y="133">PHY0_MDI0-</text>
<text x="322.6" y="143.2">PHY0_MDI1-</text>
<text x="322.6" y="140.7">PHY0_MDI2-</text>
<text x="322.6" y="138.1">PHY0_MDI2+</text>
<text x="371.5" y="140.7">PHY0_LED2</text>
<text x="24.1" y="147.6">XTAL_25M_IN</text>
<text x="322.6" y="148.3">PHY0_MDI3-</text>
<text x="322.6" y="145.7">PHY0_MDI3+</text>
<text x="371.5" y="150.8">PHY0_LED1</text>
<text x="372.3" y="161">PHY0_LED2/CFG_LDO1</text>
<text x="346.1" y="163.5">PHY0_LED2</text>
<text x="346.1" y="172.4">PHY0_LED1</text>
<text x="369.7" y="177.5">PHY0_LED1/CFG_LDO0</text>
<text x="123.8" y="215">PHY0_VIO</text>
<text x="146.7" y="215">PHY0_RXDV/AD2</text>
<text x="60.3" y="220.7">PHY0_TXD0</text>
<text x="146.7" y="217.5">PHY0_RXCLK/AD1</text>
<text x="146.7" y="220">PHY0_RXD3/AD0</text>
<text x="28.3" y="224.6">RGMII0_TXD1</text>
<text x="28.3" y="227.1">RGMII0_TXD2</text>
<text x="28.3" y="222">RGMII0_TXD0</text>
<text x="60.3" y="225.7">PHY0_TXD2</text>
<text x="60.3" y="223.2">PHY0_TXD1</text>
<text x="146.7" y="225.1">PHY0_RXD2/PLLOFF</text>
<text x="28.2" y="232.2">RGMII0_TXCK</text>
<text x="28.3" y="229.7">RGMII0_TXD3</text>
<text x="60.3" y="228.3">PHY0_TXD3</text>
<text x="60.3" y="230.8">PHY0_TXCLK</text>
<text x="60.3" y="233.4">PHY0_TXEN</text>
<text x="146.7" y="230.2">PHY0_RXD1/TXDLY</text>
<text x="146.7" y="232.7">PHY0_RXD0/RXDLY</text>
<text x="27.7" y="239.8">RGMII0_MDCK</text>
<text x="28.3" y="237.3">RGMII0_MDIO</text>
<text x="28.3" y="234.7">RGMII0_TXEN</text>
<text x="60.3" y="235.9">PHY0_MDIO</text>
<text x="60.3" y="238.4">PHY0_MDCK</text>
<text x="29.4" y="242.4">RGMII0_CLK</text>
<text x="60.3" y="241">PHY0_CLK</text>
<text x="146.7" y="242.3">PHY0_LED0/CFG_EXT</text>
<text x="60.3" y="251.1">PHY0_RXD0/RXDLY</text>
<text x="146" y="251.1">PHY0_LED1/CFG_LDO0</text>
<text x="146" y="248.6">PHY0_LED2/CFG_LDO1</text>
<text x="25.4" y="255.1">RGMII0_RXD1</text>
<text x="25.4" y="257.6">RGMII0_RXD2</text>
<text x="25.4" y="252.5">RGMII0_RXD0</text>
<text x="60.3" y="253.7">PHY0_RXD1/TXDLY</text>
<text x="60.3" y="256.2">PHY0_RXD2/PLLOFF</text>
<text x="24.3" y="262.7">RGMII0_RXCLK</text>
<text x="25.4" y="260.1">RGMII0_RXD3</text>
<text x="60.3" y="261.3">PHY0_RXCLK/AD1</text>
<text x="60.3" y="263.8">PHY0_RXDV/AD2</text>
<text x="60.3" y="258.8">PHY0_RXD3/AD0</text>
<text x="23.2" y="267.8">RGMII0_CLKOUT</text>
<text x="25.5" y="265.2">RGMII0_RXDV</text>
<text x="60.3" y="266.4">PHY0_CLKOUT</text>
<text x="26.9" y="274.7">RGMII0_~{RST}</text>
<text x="60.3" y="273.4">PHY0_RSTN_3V3</text>
</g>
<g font-size="1.8" fill="#b48800">
<text x="74.2" y="44.9">1</text>
<text x="74.2" y="47.4">2</text>
<text x="127" y="44.9">13</text>
<text x="127" y="47.4">14</text>
<text x="74.2" y="49.9">4</text>
<text x="74.2" y="52.5">5</text>
<text x="127" y="49.9">12</text>
<text x="127" y="52.5">31</text>
<text x="74.2" y="55">6</text>
<text x="74.2" y="57.6">7</text>
<text x="73.6" y="62.6">10</text>
<text x="74.2" y="60.1">9</text>
<text x="127" y="62.6">32</text>
<text x="127" y="65.2">33</text>
<text x="73.6" y="67.7">36</text>
<text x="73.6" y="70.3">37</text>
<text x="127" y="67.7">34</text>
<text x="127" y="70.3">39</text>
<text x="73.6" y="77.9">18</text>
<text x="73.6" y="72.8">35</text>
<text x="127" y="75.3">30</text>
<text x="73.6" y="83">16</text>
<text x="73.6" y="80.4">17</text>
<text x="127" y="80.4">29</text>
<text x="73.6" y="85.5">15</text>
<text x="127" y="88">21</text>
<text x="73.6" y="90.6">19</text>
<text x="73.6" y="93.1">20</text>
<text x="73.6" y="100.7">24</text>
<text x="73.6" y="98.2">25</text>
<text x="127" y="98.2">28</text>
<text x="73.6" y="105.8">22</text>
<text x="73.6" y="103.3">23</text>
<text x="127.6" y="105.8">3</text>
<text x="73.6" y="113.4">26</text>
<text x="73.6" y="110.9">27</text>
<text x="127" y="110.9">38</text>
<text x="127.6" y="108.4">8</text>
<text x="127" y="116">11</text>
<text x="127" y="118.5">40</text>
<text x="127" y="126.1">41</text>
<text x="337.8" y="128.1">1</text>
<text x="337.8" y="130.6">2</text>
<text x="358.8" y="130.6">15</text>
<text x="358.8" y="128.1">16</text>
<text x="337.8" y="133.1">3</text>
<text x="337.8" y="135.7">4</text>
<text x="337.8" y="138.2">5</text>
<text x="337.8" y="140.8">6</text>
<text x="337.8" y="143.3">7</text>
<text x="358.8" y="143.3">13</text>
<text x="358.8" y="140.8">14</text>
<text x="41.2" y="147.7">1</text>
<text x="41.2" y="145.2">4</text>
<text x="59" y="147.7">2</text>
<text x="59" y="145.2">3</text>
<text x="337.8" y="145.8">8</text>
<text x="337.8" y="148.4">9</text>
<text x="358.8" y="148.4">12</text>
<text x="337.2" y="150.9">10</text>
<text x="358.8" y="150.9">11</text>
</g>
<g font-size="1.8" fill="#cb4b15">
<text x="79.2" y="46.1">MDIP0</text>
<text x="119.8" y="46.1">MDC</text>
<text x="79.2" y="48.7">MDIN0</text>
<text x="79.2" y="51.2">MDIP1</text>
<text x="79.2" y="53.8">MDIN1</text>
<text x="113.2" y="53.8">INTB/PMEB</text>
<text x="115.4" y="51.2">PHYRSTB</text>
<text x="119.1" y="48.7">MDIO</text>
<text x="79.2" y="56.3">MDIP2</text>
<text x="79.2" y="58.8">MDIN2</text>
<text x="79.2" y="63.9">MDIN3</text>
<text x="79.2" y="61.4">MDIP3</text>
<text x="109.9" y="63.9">LED0/CFG_EXT</text>
<text x="79.2" y="69">XTAL_IN</text>
<text x="79.2" y="71.5">XTAL_OUT/EXT_CLK</text>
<text x="108.4" y="66.5">LED1/CFG_LDO0</text>
<text x="108.4" y="69">LED2/CFG_LDO1</text>
<text x="119.2" y="71.5">RSET</text>
<text x="79.2" y="74.1">CLKOUT</text>
<text x="106" y="76.6">REG_OUT/LDO_OUT</text>
<text x="79.2" y="81.7">TXD1</text>
<text x="79.2" y="79.2">TXD0</text>
<text x="116.5" y="81.7">DVDD33</text>
<text x="79.2" y="86.8">TXD3</text>
<text x="79.2" y="84.2">TXD2</text>
<text x="116.5" y="89.3">DVDD10</text>
<text x="79.2" y="91.9">TXCTL</text>
<text x="79.2" y="94.4">TXCLK</text>
<text x="79.2" y="99.5">RXD0/RXDLY</text>
<text x="115.4" y="99.5">DVDD_RG</text>
<text x="79.2" y="107.1">RXD3/PHYAD0</text>
<text x="79.2" y="104.6">RXD2/PLLOFF</text>
<text x="79.2" y="102">RXD1/TXDLY</text>
<text x="114.5" y="107.1">AVDD10_1</text>
<text x="79.2" y="112.2">RXC/PHYAD1</text>
<text x="114.5" y="112.2">AVDD10_3</text>
<text x="114.5" y="109.6">AVDD10_2</text>
<text x="79.2" y="114.7">RXCTL/PHY_AD2</text>
<text x="114.5" y="117.3">AVDD33_1</text>
<text x="114.5" y="119.8">AVDD33_2</text>
<text x="119.9" y="127.4">GND</text>
<text x="341.4" y="129.3">1</text>
<text x="341.4" y="131.9">2</text>
<text x="354.4" y="131.9">SH</text>
<text x="354.4" y="129.3">SH</text>
<text x="341.4" y="134.4">3</text>
<text x="341.4" y="136.9">4</text>
<text x="341.4" y="139.5">5</text>
<text x="341.4" y="142">6</text>
<text x="354.6" y="142">14</text>
<text x="44.2" y="149">XIN</text>
<text x="44.2" y="146.5">GND</text>
<text x="52.4" y="146.5">XOUT</text>
<text x="53.4" y="149">GND</text>
<text x="341.4" y="144.6">7</text>
<text x="341.4" y="147.1">8</text>
<text x="341.4" y="149.6">9</text>
<text x="354.6" y="149.6">12</text>
<text x="354.6" y="144.6">13</text>
<text x="341.4" y="152.2">10</text>
<text x="354.6" y="152.2">11</text>
</g>
<g font-size="1.8" fill="#586e74">
<text x="141.5" y="52.2">NC/5.1K</text>
<text x="163.9" y="94.7">RTL8211</text>
<text x="181" y="94.7">JL2101</text>
<text x="154.9" y="96.7">Pin36</text>
<text x="154.9" y="98.7">Pin37</text>
<text x="166" y="96.7">GND</text>
<text x="166" y="98.7">PHY_CLK</text>
<text x="179.9" y="96.7">PHY_CLK</text>
<text x="189.9" y="220">PHY0</text>
<text x="195.9" y="220">Address</text>
<text x="204.3" y="220">=</text>
<text x="207" y="220">3'b001</text>
<text x="176.4" y="232.6">NC/5.1K</text>
<text x="176.4" y="230">NC/5.1K</text>
<text x="133.2" y="248.5">NC/5.1K</text>
</g>
<g font-size="1.6" fill="#586e74">
<text x="155.6" y="209.9">PHY0</text>
<text x="161" y="209.9">Address</text>
<text x="168.6" y="209.9">=</text>
<text x="171.1" y="209.9">3'b001</text>
<text x="189.9" y="225.1">Pull</text>
<text x="194.3" y="225.1">Down,</text>
<text x="200.2" y="225.1">PPL</text>
<text x="204.5" y="225.1">coontinue</text>
<text x="213.8" y="225.1">toggling@ALDPS</text>
<text x="228.6" y="225.1">Mode</text>
<text x="189.9" y="230.9">Pull</text>
<text x="189.9" y="232.8">for</text>
<text x="193.3" y="232.8">TXD/RXD</text>
<text x="194.3" y="230.9">Up</text>
<text x="197.5" y="230.9">to</text>
<text x="200.2" y="230.9">add</text>
<text x="202" y="232.8">latching</text>
<text x="204.4" y="230.9">2ns</text>
<text x="208.4" y="230.9">delay</text>
<text x="216.7" y="230.9">TXC/RXC</text>
<text x="145.4" y="239.8">Pull</text>
<text x="149.8" y="239.8">up</text>
<text x="152.9" y="239.8">to</text>
<text x="155.6" y="239.8">use</text>
<text x="159.6" y="239.8">external</text>
<text x="167.5" y="239.8">power</text>
<text x="173.5" y="239.8">source</text>
<text x="180.2" y="239.8">for</text>
<text x="134.7" y="262.1">RGMII IO Power</text>
<text x="153" y="261.8">CFG_EXT</text>
<text x="162.7" y="261.8">CFG_LDO[1:0]</text>
<text x="134.7" y="266.9">External</text>
<text x="142.7" y="266.9">3.3V</text>
<text x="155.6" y="266.6">1'b1</text>
<text x="167.8" y="266.6">2'b00</text>
<text x="134.7" y="272.2">External</text>
<text x="142.7" y="272.2">1.8V</text>
<text x="155.6" y="272">1'b1</text>
<text x="167.8" y="272">2'b10</text>
<text x="134.7" y="277.3">Internal</text>
<text x="142.4" y="277.3">1.8V</text>
<text x="155.6" y="277">1'b0</text>
<text x="167.8" y="277">2'b10</text>
</g>
<g font-size="1.2" fill="#586e74">
<text x="41.3" y="217.6">Resistors</text>
<text x="48.2" y="217.6">should</text>
<text x="53.4" y="217.6">be</text>
<text x="55.8" y="217.6">placed</text>
<text x="61.1" y="217.6">close</text>
<text x="67.5" y="217.6">SOC</text>
<text x="40.6" y="247.4">Resistors</text>
<text x="47.6" y="247.4">should</text>
<text x="52.8" y="247.4">be</text>
<text x="55.2" y="247.4">placed</text>
<text x="60.4" y="247.4">close</text>
<text x="66.9" y="247.4">PHY</text>
</g>
</svg>
